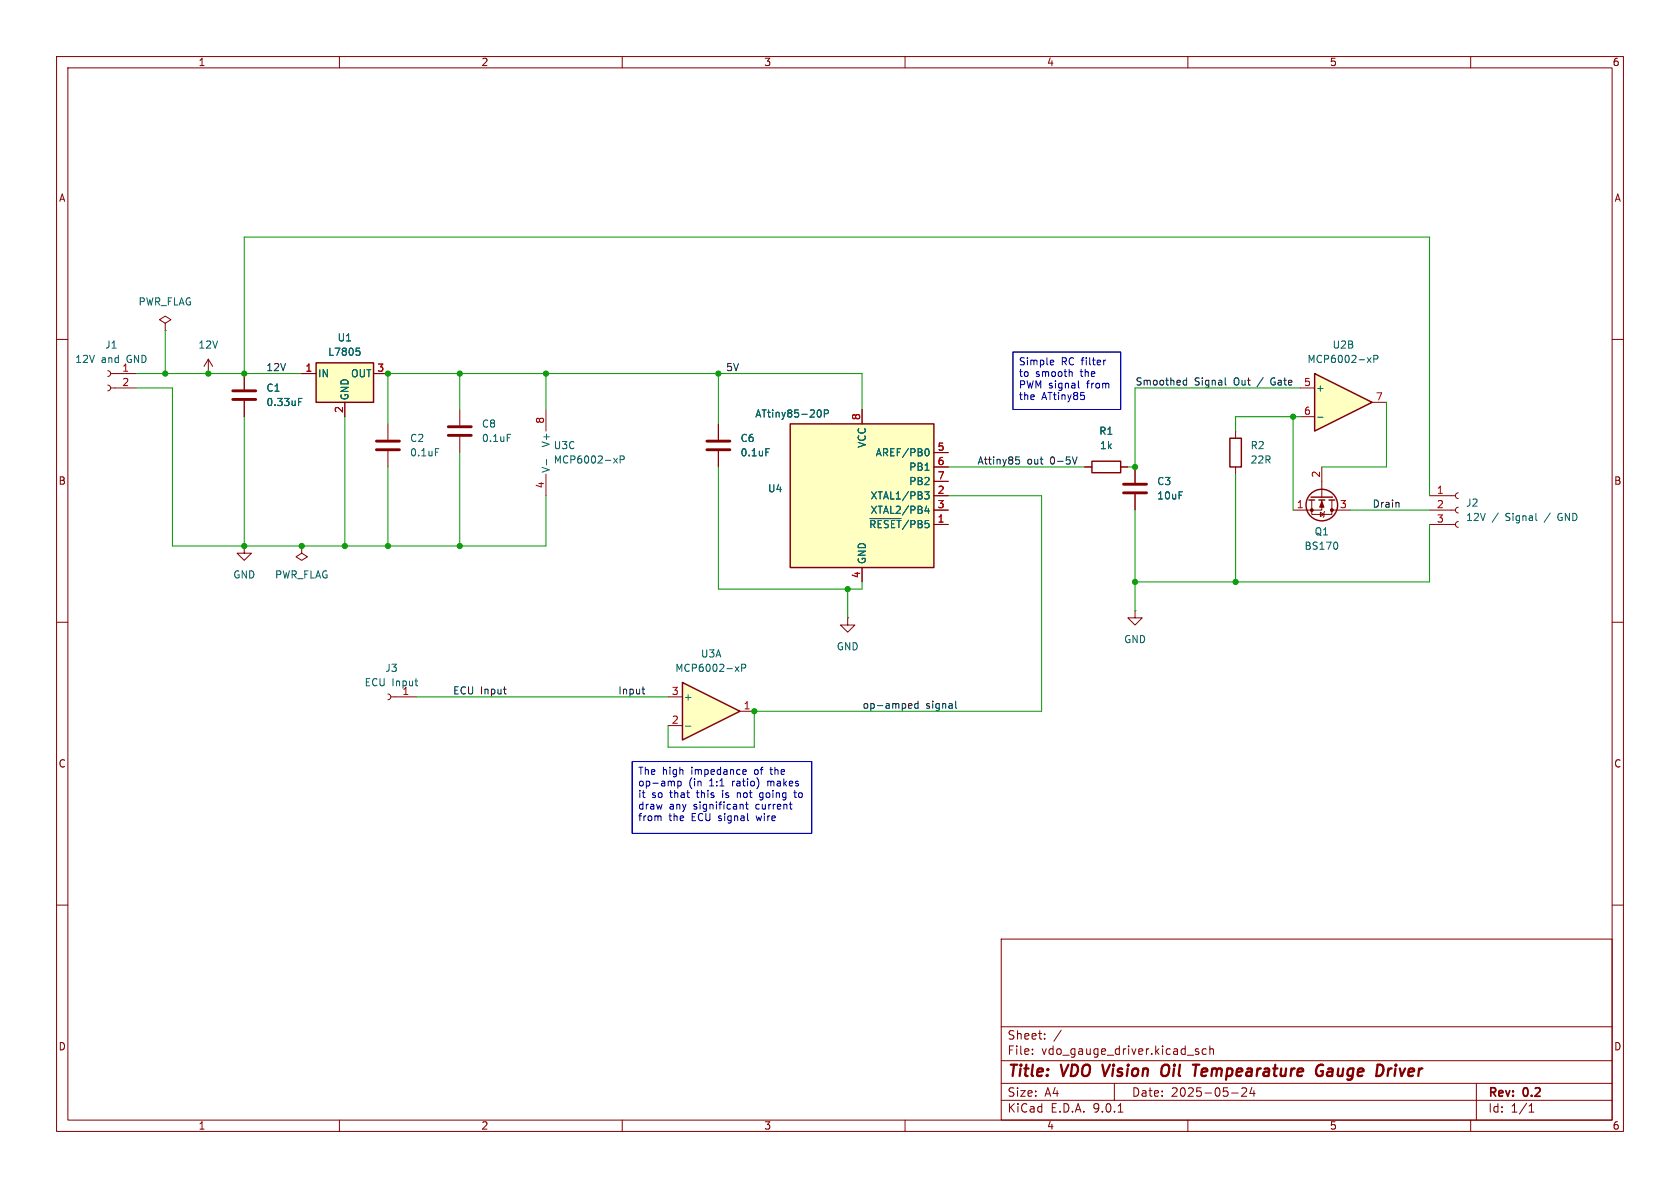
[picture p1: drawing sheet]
<svg xmlns="http://www.w3.org/2000/svg" width="297mm" height="210mm" viewBox="0 0 297 210" stroke-linecap="round" stroke-linejoin="round" font-family="sans-serif">
<g fill="none" stroke="#840000" stroke-width=".18">
<path d="M10 10h277v190h-277zM12 12h273v186h-273zM60 10v2M110 10v2M160 10v2M210 10v2M260 10v2M10 60h2M43.2 66v2.8M43.2 70.9v2.8M81.3 72.4v2.8M81.3 77.2v2.8"/>
<path d="M96.5 72.4v3.8M285 60h2M96.5 83.8v3.8M10 110h2M285 110h2M10 160h2M177 166h108v32h-108zM285 160h2M60 198v2M110 198v2M160 198v2M177 194.5h108"/>
<path d="M177 191.5h108M177 187.5h108M177 181.5h108M182.5 186.3v.1M182.5 185.5v.1M184.7 183.6v.1M184.7 182.8v.1M187.6 182.1l-1.3 2M197 191.5v3M197.7 196.6h.8M210 198v2M211.9 185.5l-.4-.1-.2 .2 .1 .2 .5 .2v.3h-.6"/>
<path d="M213.2 185.5l-.4-.1-.3 .3v.4l.2 .2h.5M213.9 185.5l.2-.1 .4 .1v.9M213.9 184.9v1.5M217.7 193.2h1.2M220.3 192.4v.5l-.8 .9h.9M221.3 192.2l-.3 1.1h.9M221.7 192.8v1M260 198v2M261 191.5v6.5M270.3 196.6h.9M270.3 195.5l.4-.4v1.5"/>
</g>
<path d="M194.9 188.2l.4 2M206.3 188.2a.77 .77 0 0 0-.9 .7l-.1 .6v.4l.2 .2a.71 .71 0 0 0 1-.2M210.9 188.2h1.1M213.2 188.9l-.6 .1-.2 .9 .2 .3h.4M213.4 189.4l-1 .1M233.5 189.4h.4l-.1 .6a.68 .68 0 0 1-1-.1M233.9 188.3a.77 .77 0 0 0-1.1 .4M235.4 188.9l-.6 .1M235.4 189.4h-.5a.4 .4 0 0 0-.3 .4 .4 .4 0 0 0 .2 .4h.5M246 188.9l-.4 .1M246.7 188.9l-.2 1.3" fill="none" stroke="#840000" stroke-width=".4"/>
<path d="M41.1 69.1h4.1M41.1 70.6h4.1M79.2 75.4h4.1M79.2 77h4.1" fill="none" stroke="#840000" stroke-width=".51"/>
<path d="M52.8 71h.4M52.8 70.4h.6M89.7 76.8h.6M96.6 81.2v1M108.5 81l.6 .9M109.1 81l-.6 .9M109.6 81.3l.6-.1 .2-.2-.1-.3-.7-.1v1.3" fill="none" stroke="#006464" stroke-width=".18"/>
<path d="M120.6 120.7l10.2 5-10.2 5.1z" fill="#ffffc2"/>
<path d="M217.4 77.5h2.1v5.1h-2.1zM120.6 120.7l10.2 5-10.2 5.1z" fill="none" stroke="#840000" stroke-width=".25"/>
<g fill="none" stroke="#840000" stroke-width=".18">
<path d="M68.6 74.9v2.8M68.6 79.8v2.8M127 74.9v2.8M127 79.8v2.8M218.4 76.2v1.3M43.2 96.5v1.3h1.2l-1.2 1.3-1.3-1.3h1.3M43.2 96.5h.1M53.3 96.5v1.3l1.1 .6-1.1 .7-1-.7 1-.6M53.3 96.5h.1M200.7 82.6v2.7M200.7 87.4v2.8M218.4 82.6v1.2"/>
<path d="M252.7 87.6h4.6M252.7 90.2h4.6M252.7 92.7h4.6M257.8 87.1l-.3 .2-.2 .3 .2 .4 .3 .1M257.8 89.7l-.3 .1-.2 .4 .2 .3 .3 .2M257.8 92.2l-.3 .2-.2 .3 .2 .4 .3 .1M200.7 108v1.2h1.2l-1.2 1.3-1.3-1.3h1.3M200.7 108h.1M118.1 123.2h2.5M118.1 128.3h2.5M130.8 125.7h2.5"/>
</g>
<path d="M77 79.3h.6M135.4 79.3h.6M271.6 92h.1M130 117.8l.6 .9M130.6 117.8l-.6 .9M131.1 118.1l.6-.1 .1-.2v-.3l-.7-.1v1.3M121.2 128.4h.9" fill="none" stroke="#006464" stroke-width=".18"/>
<path d="M66.5 78h4.1M66.5 79.5h4.1M125 78h4M125 79.5h4M198.6 85.6h4.1M198.6 87.1h4.1" fill="none" stroke="#840000" stroke-width=".51"/>
<path d="M55.9 64.1h10.1v7h-10.1z" fill="#ffffc2"/>
<g fill="none" stroke="#840000" stroke-width=".25">
<path d="M55.9 64.1h10.1v7h-10.1zM193 81.5h5.1v2.1h-5.1zM231.4 88.4h1M231.8 87.9h3.8M233.2 88.4h1M234.9 88.4h1.1"/>
<circle cx="233.7" cy="89.3" r="2.79"/>
</g>
<g fill="none" stroke="#840000" stroke-width=".18">
<path d="M29.2 57.2l1-.7-1-.6-1 .6 1 .7v1.2M29.2 58.4h.1M19 65.5l.4 .2 .2 .3-.2 .4-.4 .1M19 68.1l.4 .1 .2 .4-.2 .3-.4 .2M19.6 66h4.5M19.6 68.6h4.5M36.8 66h.1M36.8 63.5l-.7 1.3M36.8 63.5l.8 1.3M36.8 63.5v2.5M53.3 66h2.6M61 71.1v2.6"/>
<path d="M66 66h2.6M191.8 82.6h1.2M198.1 82.6h1.3M231.9 88.4v2.5h3.6v-2.5M233.4 90.6l.7 .3-.7 .4zM233.7 88.4v1.8h-5.1M233.7 82.6v5.3M234.2 90.4l-.1 .2v.7l-.2 .1M235.5 90.2h3.3M68.6 122.7l.3 .1 .2 .4-.2 .3-.3 .2M69.1 123.2h4.6"/>
</g>
<path d="M63 61.5h.6M63.1 62h.3l.3 .3-.2 .4-.4 .1M236.4 96l.1 .3-.1 .7M73.4 120.4h.4M73.7 121.2h.1" fill="none" stroke="#006464" stroke-width=".18"/>
<g fill="#840000" stroke="#840000" stroke-width=".18">
<path d="M233.7 88.6l.4 1.1h-.8z"/>
<circle cx="235.5" cy="90.2" r=".25"/>
<circle cx="231.9" cy="90.2" r=".25"/>
</g>
<path d="M232.4 66l10.2 5.1-10.2 5.1z" fill="#ffffc2"/>
<path d="M232.4 66l10.2 5.1-10.2 5.1z" fill="none" stroke="#840000" stroke-width=".25"/>
<path d="M229.9 68.6h2.5M229.9 73.7h2.5M242.6 71.1h2.5M149.9 109.2v1.3h1.2l-1.2 1.3-1.3-1.3h1.3M149.9 109.2h.1" fill="none" stroke="#840000" stroke-width=".18"/>
<path d="M232.9 73.8h1M241.7 63.2l.7 .9M242.4 63.2l-.7 .9M242.9 63.5l.6-.1 .1-.2-.1-.3-.6-.1v1.3" fill="none" stroke="#006464" stroke-width=".18"/>
<path d="M139.7 74.9h25.4v25.4h-25.4z" fill="#ffffc2"/>
<path d="M139.7 74.9h25.4v25.4h-25.4z" fill="none" stroke="#840000" stroke-width=".25"/>
<g fill="none" stroke="#840000" stroke-width=".18">
<path d="M43.2 66v2.8M43.2 70.9v2.8M53.3 66h2.6M61 71.1v2.6M66 66h2.6M127 74.9v2.8M127 79.8v2.8M152.4 72.4v2.5M165.1 80h2.5M165.1 82.6h2.5M165.1 85.1h2.5M165.1 87.6h2.5"/>
<path d="M165.1 90.2h2.5M165.1 92.7h2.5M191.8 82.6h1.2M198.1 82.6h1.3M200.7 82.6v2.7M200.7 87.4v2.8M152.4 100.3v2.6"/>
</g>
<path d="M52.8 71h.4M52.8 70.4h.6M63 61.5h.6M63.1 62h.3l.3 .3-.2 .4-.4 .1M135.4 79.3h.6M144.6 72.5h.2a.68 .68 0 0 1 .4 .6 .68 .68 0 0 1-.4 .6h-.2M145.7 73.1h.6l.2-.2-.1-.3-.7-.1v1.2M163.7 79.4l.1-.1a.68 .68 0 0 1 .5 .7 .68 .68 0 0 1-.5 .6l-.1-.1M153.8 91.7h5.5M163.5 86.9h.7l-.4 .5 .4 .1v.6l-.2 .1-.5-.1M163.8 89.4l-.3 .9h.8M164.1 89.9v.8" fill="none" stroke="#006464" stroke-width=".18"/>
<g fill="none" stroke="#0f0f0f" stroke-width=".18">
<path d="M209.2 67.9l.2 .2 .4-.1M209.8 66.8v1.3M209.8 67.3l-.4-.1-.2 .1M216.6 66.8v1.1l.2 .2M179.6 80.8h.6M179.6 81.3h.4l.3 .2-.2 .5h-.5M190.4 80.8l-.4 1.2M247.3 88.9v.8M89 121.8h.5M89.4 122.7h.1M113.5 121.8h.5M113.7 122.6l.3 .1"/>
<path d="M160.8 124.4h.3l.1 .3-.6 .1M161.1 125.2h-.3M162.3 124.4h-.4l-.2 .2 .1 .6h.5M162.3 123.9v1.3M168.9 123.9v1.1l.2 .2"/>
</g>
<g fill="none" stroke="#009600" stroke-width=".18">
<path d="M29.2 58.4v7.6M24.1 66h29.2M24.1 68.6h6.4v27.9h66v-8.9M43.2 66v-24.1h209.5v45.7M43.2 73.7v22.8M61 73.7v22.8M81.3 66v6.4M96.5 66v6.4M127 66v8.9M152.4 72.4v-6.4h-83.8v8.9M228.6 73.7v16.5M229.9 68.6h-29.2v14h-1.3"/>
<path d="M229.9 73.7h-11.5v2.5M245.1 71.1v11.5h-11.4M68.6 82.6v13.9M81.3 80v16.5M127 82.6v21.5h25.4v-1.2M167.6 87.6h16.5v38.1h-50.8v6.4h-15.2v-3.8M167.6 82.6h24.2M200.7 90.2v17.8M218.4 83.8v19.1M238.8 90.2h13.9M252.7 92.7v10.2h-52M149.9 104.1v5.1"/>
<path d="M73.7 123.2h44.4"/>
</g>
<g fill="none" stroke="#0000c2" stroke-width=".18">
<path d="M179.1 62.2h19v10.2h-19zM185.9 63.7h.3l.1 .3-.6 .1M186.2 64.4l-.3 .1M189.2 65.7l.4 .2v.6M190.6 67.3v1.1l.2 .2M191.7 70v.5M195.5 63.7h-.3M111.8 134.6h31.7v12.7h-31.7zM119.8 138.1v1.3M120.4 138.2v.6l-.2 .1h-.4M131.5 136l.4 .1v.3l-.6 .1M131.9 136.8l-.4 .1"/>
<path d="M140.5 139.7v1.1l.3 .2M116.7 144.2l.2 .2v.7M130.4 140.1v.9M131 142.2l.4 .2v.6M131.8 142.2h.5M132 141.8v1l.3 .2M134.3 141.3l.3 .1M134.8 140.1l-.4 .1-.1 .2v.5l.5 .1M139.5 142.2h.5M139.9 143h.1M140.3 140.1h.5"/>
</g>
<g fill="#009600" stroke="#009600" stroke-width=".18">
<circle cx="43.2" cy="96.5" r=".46"/>
<circle cx="81.3" cy="96.5" r=".46"/>
<circle cx="53.3" cy="96.5" r=".46"/>
<circle cx="61" cy="96.5" r=".46"/>
<circle cx="68.6" cy="96.5" r=".46"/>
<circle cx="43.2" cy="66" r=".46"/>
<circle cx="36.8" cy="66" r=".46"/>
<circle cx="29.2" cy="66" r=".46"/>
<circle cx="81.3" cy="66" r=".46"/>
<circle cx="96.5" cy="66" r=".46"/>
<circle cx="68.6" cy="66" r=".46"/>
<circle cx="133.3" cy="125.7" r=".46"/>
<circle cx="200.7" cy="82.6" r=".46"/>
<circle cx="218.4" cy="102.9" r=".46"/>
<circle cx="200.7" cy="102.9" r=".46"/>
<circle cx="228.6" cy="73.7" r=".46"/>
<circle cx="149.9" cy="104.1" r=".46"/>
<circle cx="127" cy="66" r=".46"/>
</g>
<g font-size="2.8" fill="#840000">
<text x="178" y="190.9">Title:</text>
<text x="187.7" y="190.9">VDO</text>
<text x="195.8" y="190.9">Vision</text>
<text x="207" y="190.9">Oil</text>
<text x="213.4" y="190.9">Tempearature</text>
<text x="235.9" y="190.9">Gauge</text>
<text x="247.4" y="190.9">Driver</text>
</g>
<g font-size="2.1" fill="#840000">
<text x="178" y="184">Sheet:</text>
<text x="178" y="186.7">File:</text>
<text x="184.1" y="186.7">vdo_gauge_driver.kicad_sch</text>
<text x="178" y="196.9">KiCad</text>
<text x="178" y="194.1">Size:</text>
<text x="184.7" y="194.1">A4</text>
<text x="185.7" y="196.9">E.D.A.</text>
<text x="193.3" y="196.9">9.0.1</text>
<text x="200" y="194.1">Date:</text>
<text x="207" y="194.1">2025-05-24</text>
<text x="263" y="194.3">Rev:</text>
<text x="263" y="196.9">Id:</text>
<text x="267.1" y="196.9">1/1</text>
<text x="269.4" y="194.3">0.2</text>
</g>
<g font-size="1.8" fill="#840000">
<text x="35" y="11.9">1</text>
<text x="85" y="11.9">2</text>
<text x="135" y="11.9">3</text>
<text x="185" y="11.9">4</text>
<text x="235" y="11.9">5</text>
<text x="285" y="11.9">6</text>
<text x="10.3" y="35.9">A</text>
<text x="285.3" y="35.9">A</text>
<text x="10.3" y="85.9">B</text>
<text x="285.3" y="85.9">B</text>
<text x="10.3" y="135.9">C</text>
<text x="285.3" y="135.9">C</text>
<text x="10.3" y="185.9">D</text>
<text x="285.3" y="185.9">D</text>
<text x="35" y="199.9">1</text>
<text x="85" y="199.9">2</text>
<text x="135" y="199.9">3</text>
<text x="185" y="199.9">4</text>
<text x="235" y="199.9">5</text>
<text x="285" y="199.9">6</text>
</g>
<g font-size="1.8" fill="#006464">
<text x="24.4" y="54.2">PWR_FLAG</text>
<text x="13.2" y="64.4">12V</text>
<text x="17.9" y="64.4">and</text>
<text x="18.5" y="61.8">J1</text>
<text x="22.5" y="64.4">GND</text>
<text x="35" y="61.8">12V</text>
<text x="57.9" y="63.1">L7805</text>
<text x="59.6" y="60.6">U1</text>
<text x="231" y="64.4">MCP6002-xP</text>
<text x="235.5" y="61.8">U2B</text>
<text x="47" y="69.4">C1</text>
<text x="47" y="72">0.33uF</text>
<text x="56.1" y="66.9">IN</text>
<text x="61.8" y="70.9" transform="rotate(-90 61.8 70.9)">GND</text>
<text x="62" y="66.9">OUT</text>
<text x="232.5" y="69.4">+</text>
<text x="85.1" y="75.8">C8</text>
<text x="133.4" y="74">ATtiny85-20P</text>
<text x="194.2" y="77.1">R1</text>
<text x="72.4" y="78.3">C2</text>
<text x="72.4" y="80.9">0.1uF</text>
<text x="85.1" y="78.3">0.1uF</text>
<text x="97.4" y="83.7" transform="rotate(-90 97.4 83.7)">V-</text>
<text x="97.4" y="79.2" transform="rotate(-90 97.4 79.2)">V+</text>
<text x="97.8" y="82.1">MCP6002-xP</text>
<text x="97.8" y="79.6">U3C</text>
<text x="130.8" y="78.3">C6</text>
<text x="130.8" y="80.9">0.1uF</text>
<text x="153.3" y="79.3" transform="rotate(-90 153.3 79.3)">VCC</text>
<text x="154.7" y="80.9">AREF/PB0</text>
<text x="160.6" y="83.4">PB1</text>
<text x="194.4" y="79.6">1k</text>
<text x="221" y="79.6">R2</text>
<text x="221" y="82.1">22R</text>
<text x="135.7" y="87.2">U4</text>
<text x="153.8" y="88.5">XTAL1/PB3</text>
<text x="160.6" y="86">PB2</text>
<text x="204.5" y="86">C3</text>
<text x="204.5" y="88.5">10uF</text>
<text x="259.1" y="89.8">J2</text>
<text x="153.6" y="93.6">~{RESET}/PB5</text>
<text x="153.8" y="91">XTAL2/PB4</text>
<text x="232.3" y="94.8">Q1</text>
<text x="259.1" y="92.3">12V</text>
<text x="263.8" y="92.3">/</text>
<text x="266.3" y="92.3">Signal</text>
<text x="273.4" y="92.3">/</text>
<text x="275.9" y="92.3">GND</text>
<text x="153.3" y="99.8" transform="rotate(-90 153.3 99.8)">GND</text>
<text x="230.5" y="97.4">BS170</text>
<text x="41.1" y="102.5">GND</text>
<text x="48.5" y="102.5">PWR_FLAG</text>
<text x="198.6" y="113.9">GND</text>
<text x="68" y="119">J3</text>
<text x="119.3" y="119">MCP6002-xP</text>
<text x="123.8" y="116.4">U3A</text>
<text x="147.8" y="115.2">GND</text>
<text x="64.4" y="121.5">ECU Input</text>
<text x="71" y="122.9">1</text>
<text x="120.8" y="124.1">+</text>
</g>
<g font-size="1.8" fill="#a90000">
<text x="21.5" y="65.8">1</text>
<text x="53.9" y="65.8">1</text>
<text x="66.6" y="65.8">3</text>
<text x="21.5" y="68.3">2</text>
<text x="230.4" y="68.3">5</text>
<text x="243.1" y="70.9">7</text>
<text x="60.7" y="73.1" transform="rotate(-90 60.7 73.1)">2</text>
<text x="96.3" y="75" transform="rotate(-90 96.3 75)">8</text>
<text x="152.1" y="74.4" transform="rotate(-90 152.1 74.4)">8</text>
<text x="230.4" y="73.4">6</text>
<text x="165.7" y="79.8">5</text>
<text x="165.7" y="82.3">6</text>
<text x="96.3" y="86.4" transform="rotate(-90 96.3 86.4)">4</text>
<text x="165.7" y="84.8">7</text>
<text x="165.7" y="87.4">2</text>
<text x="165.7" y="89.9">3</text>
<text x="229.2" y="89.9">1</text>
<text x="233.4" y="84.5" transform="rotate(-90 233.4 84.5)">2</text>
<text x="236.8" y="89.9">3</text>
<text x="253.9" y="87.4">1</text>
<text x="253.9" y="89.9">2</text>
<text x="165.7" y="92.5">1</text>
<text x="253.9" y="92.5">3</text>
<text x="152.1" y="102.3" transform="rotate(-90 152.1 102.3)">4</text>
<text x="118.7" y="122.9">3</text>
<text x="131.4" y="125.5">1</text>
<text x="118.7" y="128">2</text>
</g>
<g font-size="1.8" fill="#0f0f0f">
<text x="47" y="65.7">12V</text>
<text x="128.3" y="65.7">5V</text>
<text x="200.7" y="68.2">Smoothed</text>
<text x="211.1" y="68.2">Signal</text>
<text x="218.2" y="68.2">Out</text>
<text x="222.6" y="68.2">/</text>
<text x="225.1" y="68.2">Gate</text>
<text x="172.7" y="82.2">Attiny85</text>
<text x="181.6" y="82.2">out</text>
<text x="185.8" y="82.2">0-5V</text>
<text x="242.6" y="89.8">Drain</text>
<text x="80" y="122.8">ECU Input</text>
<text x="109.2" y="122.8">Input</text>
<text x="152.4" y="125.4">op-amped</text>
<text x="163.7" y="125.4">signal</text>
</g>
<g font-size="1.8" fill="#0000c2">
<text x="180" y="64.9">Simple</text>
<text x="187.6" y="64.9">RC filter</text>
<text x="180" y="67">to</text>
<text x="180" y="69">PWM signal</text>
<text x="180" y="71">the</text>
<text x="183.1" y="67">smooth</text>
<text x="184.2" y="71">ATtiny85</text>
<text x="191.1" y="67">the</text>
<text x="192.3" y="69">from</text>
<text x="112.7" y="137.3">The</text>
<text x="117.1" y="137.3">high</text>
<text x="122.3" y="137.3">impedance</text>
<text x="133.6" y="137.3">of</text>
<text x="136.7" y="137.3">the</text>
<text x="112.7" y="139.3">op-amp</text>
<text x="112.7" y="141.4">it</text>
<text x="112.7" y="143.4">draw</text>
<text x="115.2" y="141.4">so</text>
<text x="118.3" y="143.4">any</text>
<text x="118.6" y="141.4">that</text>
<text x="121.7" y="139.3">(in</text>
<text x="122.7" y="143.4">significant</text>
<text x="123.5" y="141.4">this</text>
<text x="125.5" y="139.3">1:1</text>
<text x="128.2" y="141.4">is</text>
<text x="129.7" y="139.3">ratio)</text>
<text x="131" y="141.4">not</text>
<text x="133.9" y="143.4">current</text>
<text x="135.2" y="141.4">going</text>
<text x="136.1" y="139.3">makes</text>
<text x="141.5" y="141.4">to</text>
<text x="112.7" y="145.5">from</text>
<text x="118.2" y="145.5">the</text>
<text x="122.4" y="145.5">ECU signal</text>
<text x="134.2" y="145.5">wire</text>
</g>
</svg>
